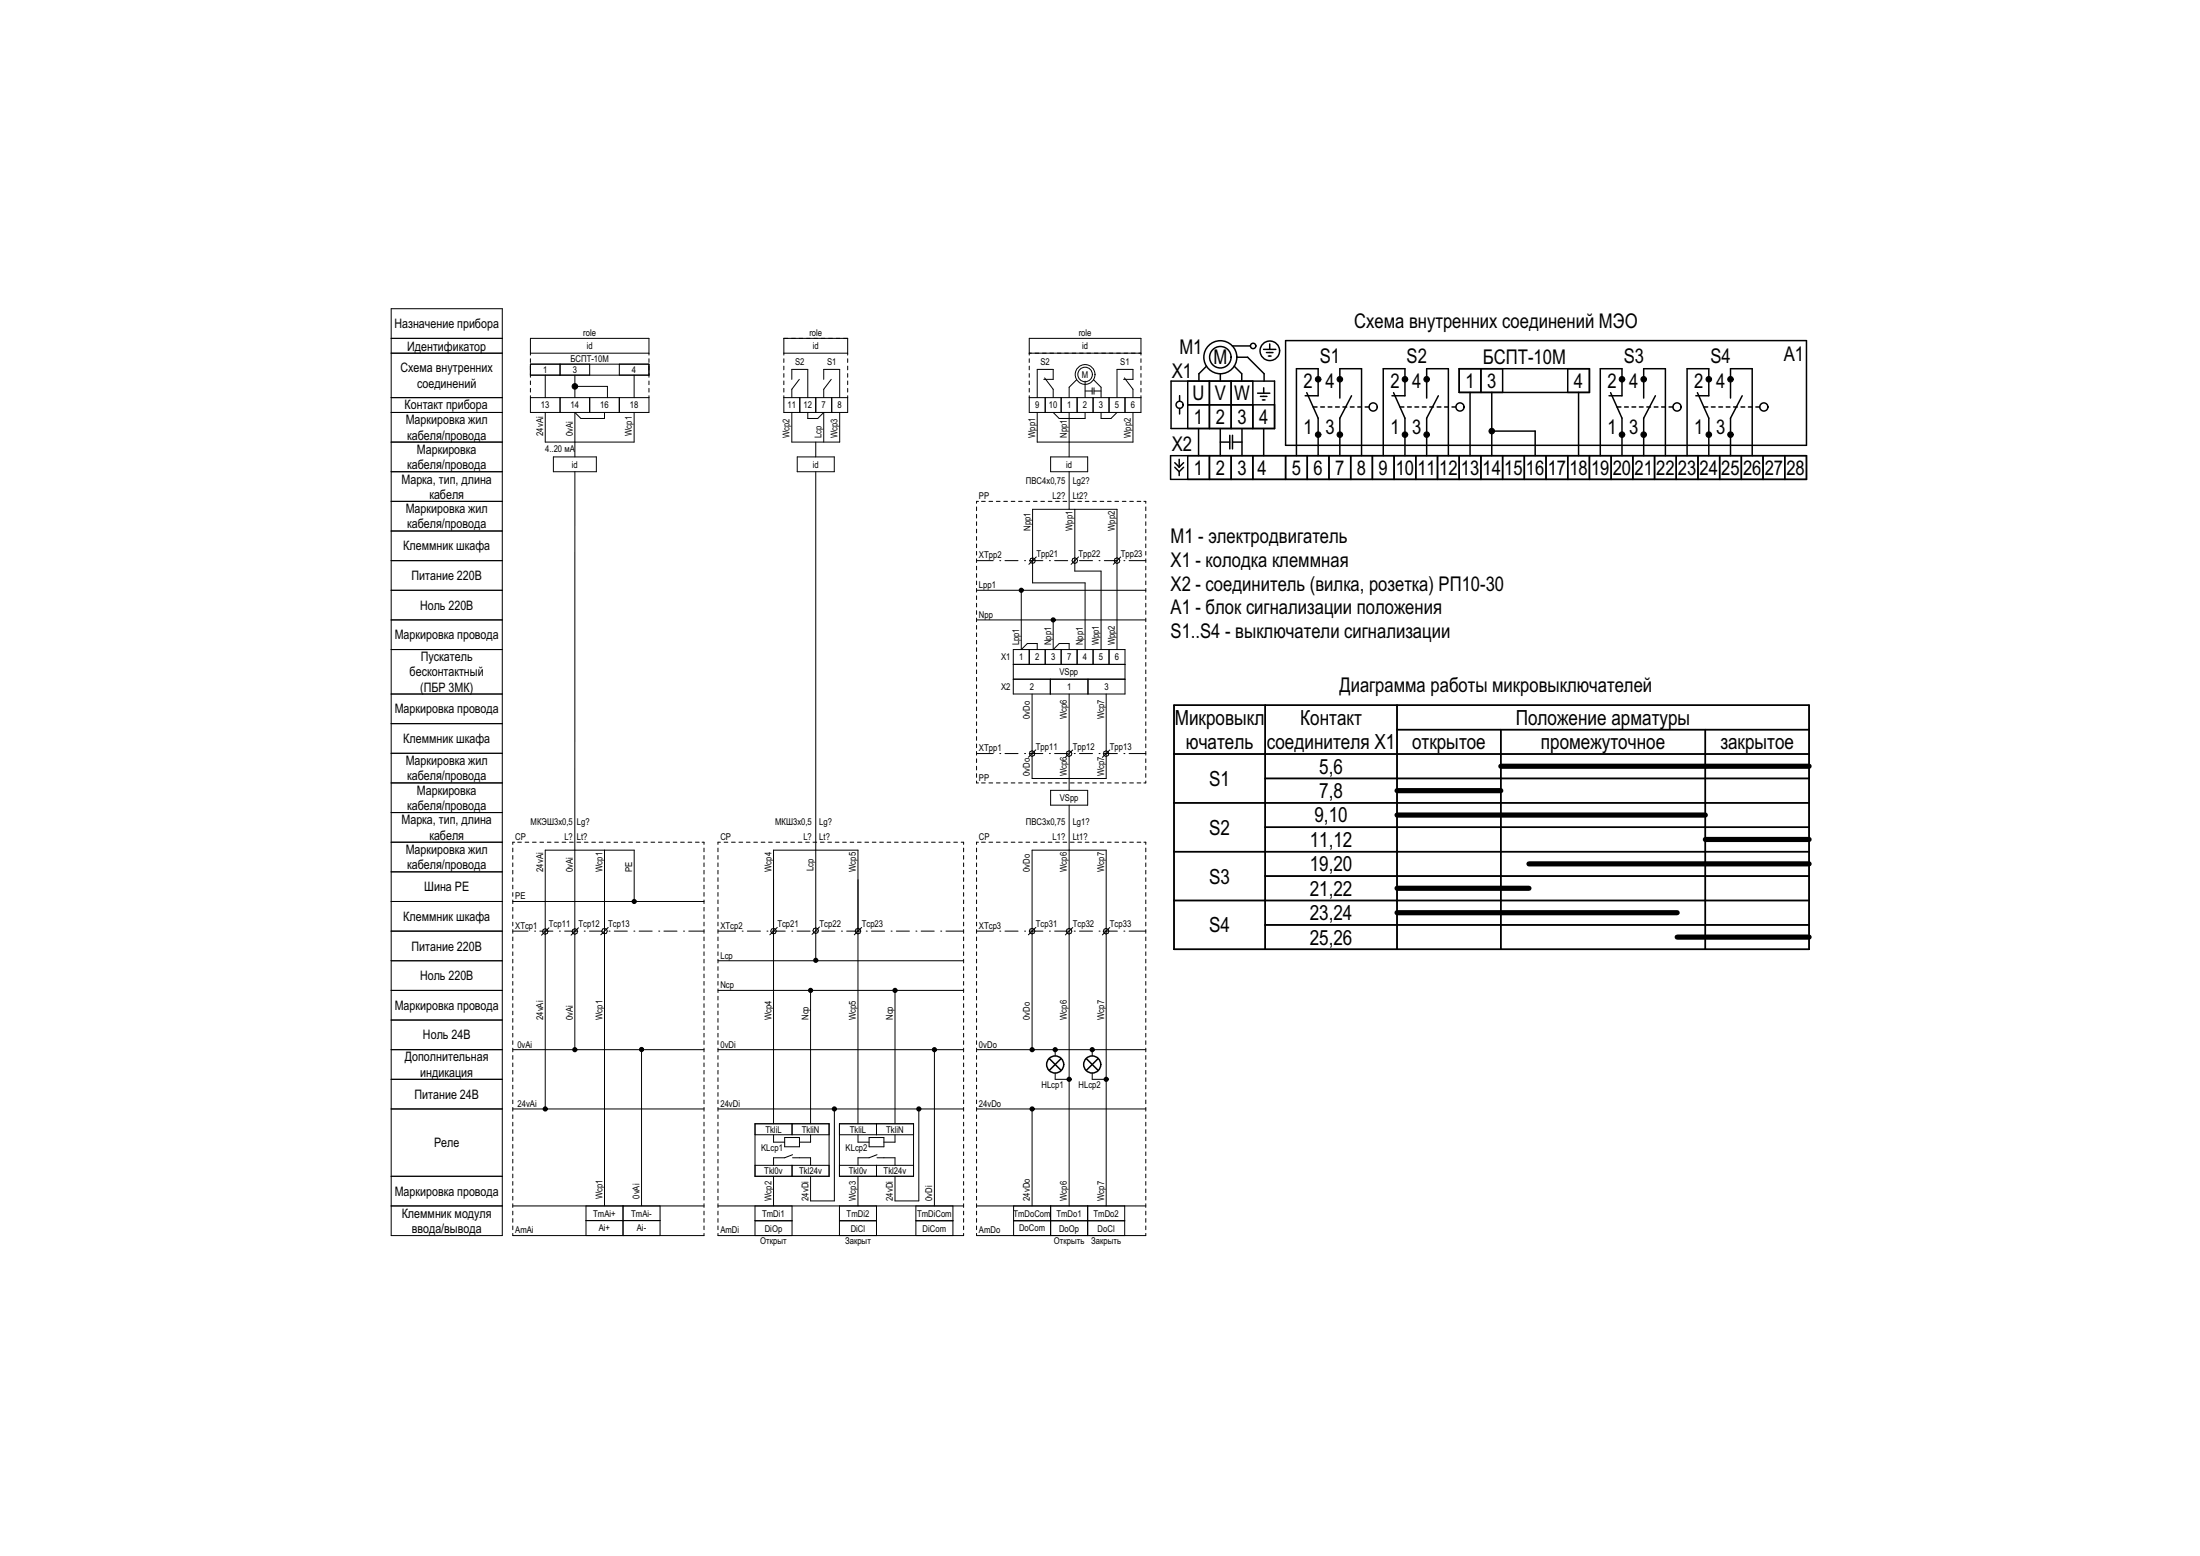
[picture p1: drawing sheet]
<svg xmlns="http://www.w3.org/2000/svg" width="297mm" height="210mm" viewBox="0 0 297 210" stroke-linecap="round" stroke-linejoin="round" font-family="sans-serif">
<!-- layer: 2 -->
<g fill="none" stroke="#000" stroke-width=".14">
<path d="M138.9 47.9v-2.2h15.1v2.2M138.9 48.4v.5M138.9 49.4v.5M138.9 50.4v.5M138.9 51.4v.5M138.9 52.4v.5M138.9 53.4v2.3h15.1v-2.3M138.9 53.7h15.1M138.9 47.7h15.1M140 55.7v4h13v-4M140.9 51.2h1.3v-1.3h-2.2v3.8M141 51l1.2 1.5v1.2"/>
<path d="M141.1 53.7v2M142.2 55.7l.8 .8h3.5v-.8M143.3 53.7v2M144.3 55.7v6M145.4 51.2l-1.1 1.1v1.4M145.4 53.7v2M146.5 51.4v2.3M146.5 52.8h.9M147.4 52.3v.9M147.6 53.7v2M147.6 51.2l1 1.1v1.4M147.7 52.8h.9"/>
<path d="M147.7 52.3v.9M148.6 55.7v.8h1.4l.8-.8M149.7 53.7v2M151.7 51.2h1.3v-1.3h-2.2v3.8M151.8 51l1.2 1.5v1.2M151.9 53.7v2M154 48.4v.5M154 49.4v.5M154 50.4v.5M154 51.4v.5M154 52.4v.5M131.8 79.7h22.9"/>
<path d="M131.8 75.7h2.3M131.8 68.4v.5M131.8 69.4v.5M131.8 70.4v.5M131.8 71.4v.5M131.8 72.4v.5M131.8 73.4v.5M131.8 74.4v.5M131.8 75.4v.5M131.8 76.4v.5M131.8 77.4v.5M131.8 78.4v.5"/>
<path d="M131.8 79.4v.5M132.1 67.7h-.3v.2M132.5 67.7h.5M133.5 67.7h.5M134.5 67.7h.5M135 75.7h.1M135.5 67.7h.5M135.7 75.7h1.7M136.5 67.7h.5M137.5 67.7h.5M137.9 79.9v7.8l.8-.8h1.3v.8M138.3 75.7h.1"/>
<path d="M138.5 67.7h.5M139 75.7h1.8M139.5 67.7h.5M139.9 75.2l-1 1M140.5 67.7h.5M141.5 67.7h.5M141.7 75.7h.1M141.8 61.7h5v2h-5zM142.4 75.7h1.7M142.5 67.7h.5M143.5 67.7h.5M144.3 63.7v5"/>
<path d="M144.5 67.7h.5M145 75.7h.1M145.1 68.7v8.4h3.5v10.6M145.5 67.7h.5M145.6 75.2l-1 1M145.7 75.7h1.8M146.5 67.7h.5M147.5 67.7h.5M148.4 75.7h.1M148.5 67.7h.5M149.1 75.7h1.7M149.5 67.7h.5"/>
<path d="M150.5 67.7h.5M151.3 75.2l-1 1M151.5 67.7h.5M151.7 75.7h.1M152.4 75.7h2.3M152.5 67.7h.5M153.5 67.7h.5M154.4 67.7h.3v.2M154.7 68.4v.5M154.7 69.4v.5M154.7 70.4v.5M154.7 71.4v.5"/>
<path d="M154.7 72.4v.5M154.7 73.4v.5M154.7 74.4v.5M154.7 75.4v.5M154.7 76.4v.5M154.7 77.4v.5M154.7 78.4v.5M154.7 79.4v.5M131.8 83.7h22.9M131.8 80.4v.5M131.8 81.4v.5M131.8 82.4v.5"/>
<path d="M131.8 83.4v.5M131.8 84.4v.5M131.8 85.4v.5M131.8 86.4v.5M131.8 87.4v.5M131.8 88.4v.5M131.8 89.4v.5M131.8 90.4v.5M131.8 91.4v.5M131.8 92.4v.5M131.8 93.4v.5M131.8 94.4v.5"/>
<path d="M131.8 95.4v.5M131.8 96.4v.5M131.8 97.4v.5M131.8 98.4v.5M131.8 99.4v.5M136.8 91.7h15.1M136.8 87.7h15.1v6h-15.1zM136.8 89.7h15.1M138.9 87.7v2M139.3 93.7v11.4h10v-11.4M141.1 87.7v2M141.8 91.7v2"/>
<path d="M142.2 83.9v3.8l.8-.8h1.3v.8M143.3 87.7v2M144.3 93.7v13M145.4 87.7v2M146.5 87.7v-9h-7.1v-10h11.4v19M146.9 91.7v2M147.6 87.7v2M149.7 87.7v2M154.7 80.4v.5M154.7 81.4v.5M154.7 82.4v.5M154.7 83.4v.5"/>
<path d="M154.7 84.4v.5M154.7 85.4v.5M154.7 86.4v.5M154.7 87.4v.5M154.7 88.4v.5M154.7 89.4v.5M154.7 90.4v.5M154.7 91.4v.5M154.7 92.4v.5M154.7 93.4v.5M154.7 94.4v.5M154.7 95.4v.5"/>
<path d="M154.7 96.4v.5M154.7 97.4v.5M154.7 98.4v.5M154.7 99.4v.5M131.8 101.7h2.3M131.8 105.4v.3h.3M131.8 100.4v.5M131.8 101.4v.5M131.8 102.4v.5M131.8 103.4v.5M131.8 104.4v.5M131.8 114.5v.5"/>
<path d="M131.8 115.5v.5M131.8 116.5v.5M131.8 117.5v.5M131.8 118.5v.5M131.8 119.5v.5M132.1 113.7h-.3v.3M132.5 113.7h.5M132.5 105.7h.5M133.5 113.7h.5M133.5 105.7h.5M134.5 113.7h.5M134.5 105.7h.5"/>
<path d="M135 101.7h.1M135.5 113.7h.5M135.5 105.7h.5M135.7 101.7h1.7M136.5 113.7h.5M136.5 105.7h.5M137.5 113.7h.5M137.5 105.7h.5M138.3 101.7h.1M138.5 113.7h.5M138.5 105.7h.5M139 101.7h1.8"/>
<path d="M139.5 113.7h.5M139.5 105.7h.5M139.8 101.2l-1 1M140.5 113.7h.5M140.5 105.7h.5M141.5 113.7h.5M141.5 105.7h.5M141.7 101.7h.1M141.8 106.7h5v2h-5zM142.4 101.7h1.7M142.5 113.7h.5M142.5 105.7h.5"/>
<path d="M143.5 113.7h.5M143.5 105.7h.5M144.3 108.7v54.1M144.5 113.7h.5M144.5 105.7h.5M144.8 101.2l-1 1M145 101.7h.1M145.5 113.7h.5M145.5 105.7h.5M145.7 101.7h1.8M146.5 113.7h.5M146.5 105.7h.5"/>
<path d="M147.5 113.7h.5M147.5 105.7h.5M148.4 101.7h.1M148.5 113.7h.5M148.5 105.7h.5M149.1 101.7h1.7M149.5 113.7h.5M149.5 105.7h.5M149.8 101.2l-1 1M150.5 113.7h.5M150.5 105.7h.5M151.5 113.7h.5"/>
<path d="M151.5 105.7h.5M151.7 101.7h.1M152.4 101.7h2.3M152.5 113.7h.5M152.5 105.7h.5M153.5 113.7h.5M153.5 105.7h.5M154.4 113.7h.3v.3M154.7 105.4v.3h-.3M154.7 100.4v.5M154.7 101.4v.5M154.7 102.4v.5"/>
<path d="M154.7 103.4v.5M154.7 104.4v.5M154.7 114.5v.5M154.7 115.5v.5M154.7 116.5v.5M154.7 117.5v.5M154.7 118.5v.5M154.7 119.5v.5M131.8 125.7h2.3M131.8 120.5v.5M131.8 121.5v.5M131.8 122.5v.5"/>
<path d="M131.8 123.5v.5M131.8 124.5v.5M131.8 125.5v.5M131.8 126.5v.5M131.8 127.5v.5M131.8 128.5v.5M131.8 129.5v.5M131.8 130.5v.5M131.8 131.5v.5M131.8 132.5v.5M131.8 133.5v.5M131.8 134.5v.5"/>
<path d="M131.8 135.5v.5M131.8 136.5v.5M131.8 137.5v.5M131.8 138.5v.5M131.8 139.5v.5M135 125.7h.1M135.7 125.7h1.7M138.3 125.7h.1M139 125.7h1.8M139.8 125.2l-1 1M141.7 125.7h.1M142.4 125.7h1.7"/>
<path d="M144.8 125.2l-1 1M145 125.7h.1M145.7 125.7h1.8M148.4 125.7h.1M149.1 125.7h1.7M149.8 125.2l-1 1M151.7 125.7h.1M152.4 125.7h2.3M154.7 120.5v.5M154.7 121.5v.5M154.7 122.5v.5M154.7 123.5v.5"/>
<path d="M154.7 124.5v.5M154.7 125.5v.5M154.7 126.5v.5M154.7 127.5v.5M154.7 128.5v.5M154.7 129.5v.5M154.7 130.5v.5M154.7 131.5v.5M154.7 132.5v.5M154.7 133.5v.5M154.7 134.5v.5M154.7 135.5v.5"/>
<path d="M154.7 136.5v.5M154.7 137.5v.5M154.7 138.5v.5M154.7 139.5v.5M131.8 149.7h22.9M131.8 141.7h22.9M131.8 140.5v.5M131.8 141.5v.5M131.8 142.5v.5M131.8 143.5v.5M131.8 144.5v.5M131.8 145.5v.5"/>
<path d="M131.8 146.5v.5M131.8 147.5v.5M131.8 148.5v.5M131.8 149.5v.5M131.8 150.5v.5M131.8 151.5v.5M131.8 152.5v.5M131.8 153.5v.5M131.8 154.5v.5M131.8 155.5v.5M131.8 156.5v.5M131.8 157.5v.5"/>
<path d="M131.8 158.5v.5M131.8 159.5v.5M139.3 141.4v-26.7h10v48.1M139.3 149.9v12.9M142.4 141.9v.6M142.4 144.8v.9h1.7M147.4 144.8v.9h1.7M147.4 141.9v.6M154.7 140.5v.5M154.7 141.5v.5M154.7 142.5v.5M154.7 143.5v.5"/>
<path d="M154.7 144.5v.5M154.7 145.5v.5M154.7 146.5v.5M154.7 147.5v.5M154.7 148.5v.5M154.7 149.5v.5M154.7 150.5v.5M154.7 151.5v.5M154.7 152.5v.5M154.7 153.5v.5M154.7 154.5v.5M154.7 155.5v.5"/>
<path d="M154.7 156.5v.5M154.7 157.5v.5M154.7 158.5v.5M154.7 159.5v.5M131.8 166.5v.3h22.9v-.3M131.8 162.8h22.9M131.8 160.5v.5M131.8 161.5v.5M131.8 162.5v.5M131.8 163.5v.5M131.8 164.5v.5M131.8 165.5v.5"/>
<path d="M136.8 164.8h15M136.8 162.8v4M141.8 162.8v4M146.8 162.8v4M151.8 162.8v4M154.7 160.5v.5M154.7 161.5v.5M154.7 162.5v.5M154.7 163.5v.5M154.7 164.5v.5M154.7 165.5v.5"/>
<circle cx="146.5" cy="50.5" r="1.34"/>
<circle cx="146.5" cy="50.5" r=".98"/>
<circle cx="139.4" cy="75.7" r=".37"/>
<circle cx="145.1" cy="75.7" r=".37"/>
<circle cx="150.8" cy="75.7" r=".38"/>
<circle cx="139.3" cy="101.7" r=".37"/>
<circle cx="144.3" cy="101.7" r=".37"/>
<circle cx="149.3" cy="101.7" r=".37"/>
<circle cx="139.3" cy="125.7" r=".37"/>
<circle cx="144.3" cy="125.7" r=".38"/>
<circle cx="149.3" cy="125.7" r=".38"/>
</g>
<!-- layer: title -->
<g fill="none" stroke="#000" stroke-width=".14">
<path d="M52.8 41.7h15v125.1h-15zM52.8 59.7h15M52.8 55.7h15M52.8 53.7h15M52.8 45.7h15M52.8 47.7h15M52.8 79.7h15M52.8 75.7h15M52.8 71.7h15M52.8 67.7h15M52.8 63.7h15M52.8 97.7h15"/>
<path d="M52.8 93.7h15M52.8 87.7h15M52.8 83.7h15M52.8 117.7h15M52.8 113.7h15M52.8 109.7h15M52.8 105.7h15M52.8 101.7h15M52.8 137.7h15M52.8 125.7h15M52.8 121.7h15M52.8 133.7h15"/>
<path d="M52.8 129.7h15M52.8 158.8h15M52.8 141.7h15M52.8 149.7h15M52.8 145.7h15M52.8 162.8h15"/>
</g>
<!-- layer: 0 -->
<g fill="none" stroke="#000" stroke-width=".14">
<path d="M71.6 47.7h16M71.6 47.9v-2.2h16v2.2M71.6 50.9v-1.8h16v1.8M71.6 53.4v2.3h16v-2.3M71.6 48.4v.5M71.6 51.4v.5M71.6 52.4v.5M71.6 50.6h16M71.6 53.7h16M73.6 50.6v3.1M73.6 55.7v4h12v-4M75.6 49.1v1.5"/>
<path d="M75.6 53.7v2M77.6 50.6v3.1M78 52.1h4v1.6M79.6 49.1v1.5M79.6 53.7v2M81.6 55.7v.8h-3.2l-.8-.8v6M83.6 49.1v1.5M83.6 53.7v2M85.6 50.6v3.1M87.6 48.4v.5M87.6 51.4v.5M87.6 52.4v.5"/>
<path d="M74.7 61.7h5.8v2h-5.8zM77.6 63.7v62M69.2 114.5v.5M69.2 115.5v.5M69.2 116.5v.5M69.2 117.5v.5M69.2 118.5v.5M69.2 119.5v.5M69.5 113.7h-.3v.3M69.9 113.7h.5M70.9 113.7h.5M71.9 113.7h.5"/>
<path d="M72.9 113.7h.5M73.9 113.7h.5M74.9 113.7h.5M75.9 113.7h.5M76.9 113.7h.5M77.9 113.7h.5M78.9 113.7h.5M79.9 113.7h.5M80.9 113.7h.5M81.6 114.7v48M81.9 113.7h.5M82.9 113.7h.5"/>
<path d="M83.9 113.7h.5M84.9 113.7h.5M85.9 113.7h.5M86.9 113.7h.5M87.9 113.7h.5M88.9 113.7h.5M89.9 113.7h.5M90.9 113.7h.5M91.9 113.7h.5M92.9 113.7h.5M93.9 113.7h.5M94.8 113.7h.2v.3"/>
<path d="M95 114.5v.5M95 115.5v.5M95 116.5v.5M95 117.5v.5M95 118.5v.5M95 119.5v.5M69.2 125.7h2.1M69.2 121.7h25.8M69.2 120.5v.5M69.2 121.5v.5M69.2 122.5v.5M69.2 123.5v.5"/>
<path d="M69.2 124.5v.5M69.2 125.5v.5M69.2 126.5v.5M69.2 127.5v.5M69.2 128.5v.5M69.2 129.5v.5M69.2 130.5v.5M69.2 131.5v.5M69.2 132.5v.5M69.2 133.5v.5M69.2 134.5v.5M69.2 135.5v.5"/>
<path d="M69.2 136.5v.5M69.2 137.5v.5M69.2 138.5v.5M69.2 139.5v.5M72.2 125.7h.1M72.9 125.7h1.7M73.6 125.7v23.7M74.1 125.2l-1 1M75.5 125.7h.1M76.2 125.7h1.8M77.6 125.7v15.7M78.1 125.2l-1 1"/>
<path d="M78.9 125.7h.1M79.6 125.7h1.7M82.1 125.2l-1 1M82.2 125.7h.1M82.9 125.7h1.8M85.6 125.7h.1M85.6 121.4v-6.7h-12v11M86.3 125.7h1.7M88.9 125.7h.1M89.6 125.7h1.8M92.3 125.7h.1M93 125.7h2"/>
<path d="M95 120.5v.5M95 121.5v.5M95 122.5v.5M95 123.5v.5M95 124.5v.5M95 125.5v.5M95 126.5v.5M95 127.5v.5M95 128.5v.5M95 129.5v.5M95 130.5v.5M95 131.5v.5"/>
<path d="M95 132.5v.5M95 133.5v.5M95 134.5v.5M95 135.5v.5M95 136.5v.5M95 137.5v.5M95 138.5v.5M95 139.5v.5M69.2 149.7h25.8M69.2 141.7h25.8M69.2 140.5v.5M69.2 141.5v.5"/>
<path d="M69.2 142.5v.5M69.2 143.5v.5M69.2 144.5v.5M69.2 145.5v.5M69.2 146.5v.5M69.2 147.5v.5M69.2 148.5v.5M69.2 149.5v.5M69.2 150.5v.5M69.2 151.5v.5M69.2 152.5v.5M69.2 153.5v.5"/>
<path d="M69.2 154.5v.5M69.2 155.5v.5M69.2 156.5v.5M69.2 157.5v.5M69.2 158.5v.5M69.2 159.5v.5M86.6 141.9v20.8M95 140.5v.5M95 141.5v.5M95 142.5v.5M95 143.5v.5M95 144.5v.5"/>
<path d="M95 145.5v.5M95 146.5v.5M95 147.5v.5M95 148.5v.5M95 149.5v.5M95 150.5v.5M95 151.5v.5M95 152.5v.5M95 153.5v.5M95 154.5v.5M95 155.5v.5M95 156.5v.5"/>
<path d="M95 157.5v.5M95 158.5v.5M95 159.5v.5M69.2 166.5v.3h25.8v-.3M69.2 162.8h25.8M69.2 160.5v.5M69.2 161.5v.5M69.2 162.5v.5M69.2 163.5v.5M69.2 164.5v.5M69.2 165.5v.5M79.1 164.7h10"/>
<path d="M79.1 162.8v4M84.1 162.8v4M89.1 162.8v4M95 160.5v.5M95 161.5v.5M95 162.5v.5M95 163.5v.5M95 164.5v.5M95 165.5v.5"/>
<circle cx="77.6" cy="52.1" r=".38"/>
<circle cx="73.6" cy="125.7" r=".37"/>
<circle cx="77.6" cy="125.7" r=".37"/>
<circle cx="81.6" cy="125.7" r=".37"/>
</g>
<g fill="none" stroke="#000" stroke-width=".2">
<circle cx="85.6" cy="121.7" r=".25"/>
<circle cx="73.6" cy="149.7" r=".25"/>
<circle cx="77.6" cy="141.7" r=".25"/>
<circle cx="86.6" cy="141.6" r=".25"/>
</g>
<g fill="#000">
<circle cx="77.6" cy="52.1" r=".38"/>
<circle cx="85.6" cy="121.7" r=".25"/>
<circle cx="73.6" cy="149.7" r=".25"/>
<circle cx="77.6" cy="141.7" r=".25"/>
<circle cx="86.6" cy="141.6" r=".25"/>
</g>
<!-- layer: 1 -->
<g fill="none" stroke="#000" stroke-width=".14">
<path d="M105.8 53.4v2.3h8.6v-2.3M105.8 53.7h8.6M105.8 47.9v-2.2h8.6v2.2M105.8 48.4v.5M105.8 49.4v.5M105.8 50.4v.5M105.8 51.4v.5M105.8 52.4v.5M105.8 47.7h8.6M106.9 51.2v-1.3h2.2v3.8M106.9 55.7v4h6.5v-4M107.9 51.2l-1 1.3v1.2"/>
<path d="M108 53.7v2M109.1 55.7v.8h1.3l.8-.8v4M110.1 53.7v2M110.1 59.7v2M111.2 51.2v-1.3h2.2v3.8M112.2 51.2l-1 1.3v1.2M112.3 53.7v2M114.4 48.4v.5M114.4 49.4v.5M114.4 50.4v.5M114.4 51.4v.5M114.4 52.4v.5"/>
<path d="M107.6 61.7h5v2h-5zM110.1 63.7v65.7M96.9 114.5v.5M96.9 115.5v.5M96.9 116.5v.5M96.9 117.5v.5M96.9 118.5v.5M96.9 119.5v.5M97.3 113.7h-.4v.3M97.8 113.7h.5M98.8 113.7h.5M99.8 113.7h.5"/>
<path d="M100.8 113.7h.5M101.8 113.7h.5M102.8 113.7h.5M103.8 113.7h.5M104.8 113.7h.5M105.8 113.7h.5M106.8 113.7h.5M107.8 113.7h.5M108.8 113.7h.5M109.8 113.7h.5M110.8 113.7h.5M111.8 113.7h.5"/>
<path d="M112.8 113.7h.5M113.8 113.7h.5M114.8 113.7h.5M115.8 113.7h.5M116.8 113.7h.5M117.8 113.7h.5M118.8 113.7h.5M119.8 113.7h.5M120.8 113.7h.5M121.8 113.7h.5M122.8 113.7h.5M123.8 113.7h.5"/>
<path d="M124.8 113.7h.5M125.8 113.7h.5M126.8 113.7h.5M127.8 113.7h.5M128.8 113.7h.5M129.8 113.7h.3v.3M130.1 114.5v.5M130.1 115.5v.5M130.1 116.5v.5M130.1 117.5v.5M130.1 118.5v.5M130.1 119.5v.5"/>
<path d="M96.9 125.7h2.4M96.9 129.7h33.2M96.9 133.7h33.2M96.9 120.5v.5M96.9 121.5v.5M96.9 122.5v.5M96.9 123.5v.5M96.9 124.5v.5M96.9 125.5v.5M96.9 126.5v.5M96.9 127.5v.5M96.9 128.5v.5"/>
<path d="M96.9 129.5v.5M96.9 130.5v.5M96.9 131.5v.5M96.9 132.5v.5M96.9 133.5v.5M96.9 134.5v.5M96.9 135.5v.5M96.9 136.5v.5M96.9 137.5v.5M96.9 138.5v.5M96.9 139.5v.5M100.2 125.7h.1"/>
<path d="M100.9 125.7h1.8M103.5 125.7h.1M104.2 125.7h1.8M104.9 125.2l-1 1M106.9 125.7h.1M107.6 125.7h1.8M109.4 133.9v17.8M110.2 125.7h.1M110.6 125.1l-1 1M111 125.7h1.7M113.6 125.7h.1M114.3 125.7h1.8"/>
<path d="M116.3 125.2l-1 1M116.9 125.7h.1M117.7 125.7h1.7M120.3 125.7h.1M120.8 133.9v17.8M121 125.7h1.8M123.7 125.7h.1M124.4 125.7h1.7M127 125.7h.1M127.7 125.7h2.4M130.1 120.5v.5M130.1 121.5v.5"/>
<path d="M130.1 122.5v.5M130.1 123.5v.5M130.1 124.5v.5M130.1 125.5v.5M130.1 126.5v.5M130.1 127.5v.5M130.1 128.5v.5M130.1 129.5v.5M130.1 130.5v.5M130.1 131.5v.5M130.1 132.5v.5M130.1 133.5v.5"/>
<path d="M130.1 134.5v.5M130.1 135.5v.5M130.1 136.5v.5M130.1 137.5v.5M130.1 138.5v.5M130.1 139.5v.5M96.9 149.7h33.2M96.9 141.7h33.2M96.9 140.5v.5M96.9 141.5v.5M96.9 142.5v.5M96.9 143.5v.5"/>
<path d="M96.9 144.5v.5M96.9 145.5v.5M96.9 146.5v.5M96.9 147.5v.5M96.9 148.5v.5M96.9 149.5v.5M96.9 150.5v.5M96.9 151.5v.5M96.9 152.5v.5M96.9 153.5v.5M96.9 154.5v.5M96.9 155.5v.5"/>
<path d="M96.9 156.5v.5M96.9 157.5v.5M96.9 158.5v.5M96.9 159.5v.5M101.9 151.7h10v7.1h-10zM101.9 153.1h10M101.9 157.3h10M104.4 151.7v-37h11.4v37M104.4 158.8v4M104.4 153.1v1h1.5M105.9 153.5h2v1.3h-2zM106.9 151.7v1.4"/>
<path d="M106.9 157.3v1.5M107 155.8l-1.1 .5h-1.5v1M107 156.3h2.4v1M109.4 153.1v1h-1.5M112.6 149.9v12.2h-3.2v-3.3M113.3 151.7h10v7.1h-10zM113.3 153.1h10M113.3 157.3h10M115.8 158.8v4M115.8 153.1v1h1.5M117.3 153.5h2v1.3h-2zM118.3 151.7v1.4"/>
<path d="M118.3 157.3v1.5M118.4 155.8l-1.1 .5h-1.5v1M118.4 156.3h2.4v1M120.8 153.1v1h-1.5M124 149.9v12.2h-3.2v-3.3M126.1 141.9v20.9M130.1 140.5v.5M130.1 141.5v.5M130.1 142.5v.5M130.1 143.5v.5M130.1 144.5v.5M130.1 145.5v.5"/>
<path d="M130.1 146.5v.5M130.1 147.5v.5M130.1 148.5v.5M130.1 149.5v.5M130.1 150.5v.5M130.1 151.5v.5M130.1 152.5v.5M130.1 153.5v.5M130.1 154.5v.5M130.1 155.5v.5M130.1 156.5v.5M130.1 157.5v.5"/>
<path d="M130.1 158.5v.5M130.1 159.5v.5M96.9 166.5v.3h33.2v-.3M96.9 162.8h33.2M96.9 160.5v.5M96.9 161.5v.5M96.9 162.5v.5M96.9 163.5v.5M96.9 164.5v.5M96.9 165.5v.5M101.9 162.8v4M101.9 164.8h5"/>
<path d="M106.9 162.8v4M113.3 162.8v4M113.3 164.8h5M118.3 162.8v4M123.6 164.8h5M123.6 162.8v4M128.6 162.8v4M130.1 160.5v.5M130.1 161.5v.5M130.1 162.5v.5M130.1 163.5v.5M130.1 164.5v.5"/>
<path d="M130.1 165.5v.5"/>
<circle cx="104.4" cy="125.7" r=".37"/>
<circle cx="110.1" cy="125.6" r=".37"/>
<circle cx="115.8" cy="125.7" r=".37"/>
</g>
<!-- layer: 2 -->
<g fill="none" stroke="#000" stroke-width=".2">
<path d="M141.6 142.9l1.7 1.6M143.3 142.9l-1.7 1.6M146.6 142.9l1.7 1.6M148.3 142.9l-1.7 1.6"/>
<circle cx="137.9" cy="79.7" r=".25"/>
<circle cx="142.2" cy="83.7" r=".25"/>
<circle cx="139.3" cy="141.7" r=".25"/>
<circle cx="139.3" cy="149.7" r=".25"/>
<circle cx="142.4" cy="141.7" r=".25"/>
<circle cx="142.4" cy="143.7" r="1.15"/>
<circle cx="144.3" cy="145.7" r=".25"/>
<circle cx="147.4" cy="141.7" r=".25"/>
<circle cx="147.4" cy="143.7" r="1.15"/>
<circle cx="149.3" cy="145.7" r=".25"/>
</g>
<g fill="#000">
<circle cx="137.9" cy="79.7" r=".25"/>
<circle cx="142.2" cy="83.7" r=".25"/>
<circle cx="139.3" cy="141.7" r=".25"/>
<circle cx="139.3" cy="149.7" r=".25"/>
<circle cx="142.4" cy="141.7" r=".25"/>
<circle cx="144.3" cy="145.7" r=".25"/>
<circle cx="147.4" cy="141.7" r=".25"/>
<circle cx="149.3" cy="145.7" r=".25"/>
</g>
<!-- layer: 1 -->
<g fill="none" stroke="#000" stroke-width=".2">
<circle cx="109.4" cy="133.7" r=".25"/>
<circle cx="110.1" cy="129.6" r=".25"/>
<circle cx="120.8" cy="133.7" r=".25"/>
<circle cx="112.6" cy="149.7" r=".25"/>
<circle cx="124" cy="149.7" r=".25"/>
<circle cx="126.1" cy="141.7" r=".25"/>
</g>
<g fill="#000">
<circle cx="109.4" cy="133.7" r=".25"/>
<circle cx="110.1" cy="129.6" r=".25"/>
<circle cx="120.8" cy="133.7" r=".25"/>
<circle cx="112.6" cy="149.7" r=".25"/>
<circle cx="124" cy="149.7" r=".25"/>
<circle cx="126.1" cy="141.7" r=".25"/>
</g>
<!-- layer: info -->
<g fill="none" stroke="#000" stroke-width=".2">
<path d="M158.1 51.4h14v6.4h-14zM159.2 53.4v.8M159.2 55.1v.8M160.3 51.4v6.4M160.3 54.6h11.8M161.8 57.8v3.7M162.9 49.4l-1 1v1M163.3 51.4v6.4M164.7 57.8v3.7M164.7 59.7h1.3M164.7 50.4v1M166 58.8v1.8"/>
<path d="M166.2 51.4v6.4M166.4 46.7h2.4M166.4 59.7h1.3M166.4 58.8v1.8M166.6 49.4l1 1v1M167 48.2h1.4l2.3 2.2v1M167.7 57.8v3.7M169.1 51.4v6.4M169.8 53.1h1.6M170.2 53.5h.8M170.4 54h.4M170.6 47.2h1.6"/>
<path d="M170.6 57.8v3.7M170.6 52.3v.8M171 47.6h.9M171.2 48.1h.4M171.4 46.4v.8M173.6 46h70.3v14.1h-70.3zM176.4 53l1.5 3.4v2.3M177.3 54.9h.5M177.9 50.8v-1h-2.9v11.7M177.9 51.2v2.2h-1.7M177.9 59v2.5M178.3 54.9h.5"/>
<path d="M179.3 54.9h.5M180.3 54.9h.5M180.9 50.8v-1h2.9v11.7M180.9 51.2v2.5M180.9 59v2.5M181.3 54.9h.5M182.3 54.9h.5M182.5 53.4l-1.6 3v2.3M183.3 54.9h.5M184.3 54.9h.5M188.1 53l1.6 3.4v2.3M189 54.9h.5"/>
<path d="M189.7 50.8v-1h-3v11.7M189.7 51.2v2.2h-1.8M189.7 59v2.5M190 54.9h.5M191 54.9h.5M192 54.9h.5M192.6 50.8v-1h2.9v11.7M192.6 51.2v2.5M192.6 59v2.5M193 54.9h.5M194 54.9h.5M194.2 53.4l-1.6 3v2.3"/>
<path d="M195 54.9h.5M196 54.9h.5M197 49.8h17.6v3.2h-17.6zM198.5 53v8.5M199.9 49.8v3.2M201.4 53v8.5M201.8 58.2h5.4v3.3M202.9 49.8v3.2M211.6 49.8v3.2M213.1 53v8.5M217.4 53l1.6 3.4v2.3M218.3 54.9h.5"/>
<path d="M219 50.8v-1h-3v11.7M219 51.2v2.2h-1.8M219 59v2.5M219.3 54.9h.5M220.3 54.9h.5M221.3 54.9h.5M221.9 50.8v-1h2.9v11.7M221.9 51.2v2.5M221.9 59v2.5M222.3 54.9h.5M223.3 54.9h.5M223.5 53.4l-1.6 3v2.3"/>
<path d="M224.3 54.9h.5M225.3 54.9h.5M229.2 53l1.5 3.4v2.3M230 54.9h.5M230.7 50.8v-1h-2.9v11.7M230.7 51.2v2.2h-1.8M230.7 59v2.5M231 54.9h.5M232 54.9h.5M233 54.9h.5M233.6 50.8v-1h2.9v11.7M233.6 51.2v2.5"/>
<path d="M233.6 59v2.5M234 54.9h.5M235 54.9h.5M235.2 53.4l-1.6 3v2.3M236 54.9h.5M237 54.9h.6M158 61.5h85.9v3.2h-85.9zM158.6 62.4l.6 .6M158.6 63.1l.6 .6M159.2 62v1M159.2 63.7v.5M159.8 62.4l-.6 .6"/>
<path d="M159.8 63.1l-.6 .6M160.3 61.5v3.2M163.3 61.5v3.2M166.2 61.5v3.2M169.1 61.5v3.2M173.6 61.5v3.2M176.5 61.5v3.2M179.4 61.5v3.2M182.3 61.5v3.2M185.3 61.5v3.2M188.2 61.5v3.2M191.1 61.5v3.2"/>
<path d="M194.1 61.5v3.2M197 61.5v3.2M199.9 61.5v3.2M202.9 61.5v3.2M205.8 61.5v3.2M208.7 61.5v3.2M211.6 61.5v3.2M214.6 61.5v3.2M217.5 61.5v3.2M220.4 61.5v3.2M223.4 61.5v3.2M226.3 61.5v3.2"/>
<path d="M229.2 61.5v3.2M232.2 61.5v3.2M235.1 61.5v3.2M238 61.5v3.2M240.9 61.5v3.2M158.5 95.2h85.7v32.9h-85.7zM170.8 95.2v32.9M188.6 95.2v32.9M188.6 98.5h55.6M202.6 98.5v29.6M230.2 98.5v29.6M158.5 108.4h85.7"/>
<path d="M158.5 101.8h85.7M158.5 114.9h85.7M170.8 105.1h73.4M170.8 111.7h73.4M170.8 118.2h73.4M158.5 121.5h85.7M170.8 124.8h73.4"/>
<circle cx="159.2" cy="54.6" r=".48"/>
<circle cx="164.7" cy="48.2" r="2.23"/>
<circle cx="164.7" cy="48.2" r="1.45"/>
<circle cx="169.2" cy="46.7" r=".36"/>
<circle cx="171.4" cy="47.3" r="1.32"/>
<circle cx="185.4" cy="54.9" r=".55"/>
<circle cx="197.1" cy="54.9" r=".55"/>
<circle cx="226.4" cy="54.9" r=".55"/>
<circle cx="238.1" cy="54.9" r=".55"/>
</g>
<g fill="none" stroke="#000" stroke-width=".14">
<circle cx="177.9" cy="58.7" r=".38"/>
<circle cx="177.9" cy="51.2" r=".38"/>
<circle cx="180.9" cy="58.7" r=".38"/>
<circle cx="180.9" cy="51.2" r=".38"/>
<circle cx="189.7" cy="58.7" r=".38"/>
<circle cx="189.7" cy="51.2" r=".38"/>
<circle cx="192.6" cy="51.2" r=".38"/>
<circle cx="192.6" cy="58.7" r=".38"/>
<circle cx="201.4" cy="58.2" r=".38"/>
<circle cx="219" cy="58.7" r=".38"/>
<circle cx="219" cy="51.2" r=".38"/>
<circle cx="221.9" cy="51.2" r=".38"/>
<circle cx="221.9" cy="58.7" r=".38"/>
<circle cx="230.7" cy="58.7" r=".38"/>
<circle cx="230.7" cy="51.2" r=".38"/>
<circle cx="233.6" cy="51.2" r=".38"/>
<circle cx="233.6" cy="58.7" r=".38"/>
</g>
<g fill="#000">
<circle cx="177.9" cy="58.7" r=".37"/>
<circle cx="177.9" cy="51.2" r=".37"/>
<circle cx="180.9" cy="58.7" r=".37"/>
<circle cx="180.9" cy="51.2" r=".37"/>
<circle cx="189.7" cy="51.2" r=".37"/>
<circle cx="189.7" cy="58.7" r=".37"/>
<circle cx="192.6" cy="51.2" r=".37"/>
<circle cx="192.6" cy="58.7" r=".37"/>
<circle cx="201.4" cy="58.2" r=".37"/>
<circle cx="219" cy="58.7" r=".38"/>
<circle cx="219" cy="51.2" r=".38"/>
<circle cx="221.9" cy="58.7" r=".38"/>
<circle cx="221.9" cy="51.2" r=".38"/>
<circle cx="230.7" cy="58.7" r=".38"/>
<circle cx="230.7" cy="51.2" r=".38"/>
<circle cx="233.6" cy="58.7" r=".38"/>
<circle cx="233.6" cy="51.2" r=".38"/>
</g>
<path d="M188.6 110h41.6M188.6 106.7h14M188.6 119.9h17.8M202.6 103.4h41.6M206.4 116.6h37.8M230.2 113.3h14M188.6 123.2h37.8M226.4 126.5h17.8" fill="none" stroke="#000" stroke-width=".7"/>
<g font-size="2.8">
<text x="158.6" y="97.8">Микровыкл</text>
<text x="160.1" y="101.1">ючатель</text>
<text x="171" y="101.1">соединителя Х1</text>
<text x="175.5" y="97.8">Контакт</text>
<text x="190.6" y="101.1">открытое</text>
<text x="204.6" y="97.8">Положение арматуры</text>
<text x="208" y="101.1">промежуточное</text>
<text x="232.2" y="101.1">закрытое</text>
<text x="163.2" y="106.1">S1</text>
<text x="178.1" y="104.4">5,6</text>
<text x="178.1" y="107.7">7,8</text>
<text x="163.2" y="112.7">S2</text>
<text x="177.5" y="111">9,10</text>
<text x="163.2" y="119.2">S3</text>
<text x="176.8" y="114.3">11,12</text>
<text x="176.8" y="117.6">19,20</text>
<text x="163.2" y="125.8">S4</text>
<text x="176.8" y="120.9">21,22</text>
<text x="176.8" y="124.2">23,24</text>
<text x="176.8" y="127.5">25,26</text>
</g>
<g font-size="2.7">
<text x="159.2" y="47.8">M1</text>
<text x="182.8" y="44.2">Схема внутренних соединений МЭО</text>
<text x="158.2" y="51.1">X1</text>
<text x="163.8" y="49.2">M</text>
<text x="176" y="52.3">2</text>
<text x="178.2" y="49">S1</text>
<text x="178.9" y="52.3">4</text>
<text x="187.7" y="52.3">2</text>
<text x="189.9" y="49">S2</text>
<text x="190.6" y="52.3">4</text>
<text x="197.8" y="52.3">1</text>
<text x="200.2" y="49.1">БСПТ-10М</text>
<text x="200.8" y="52.3">3</text>
<text x="212.5" y="52.3">4</text>
<text x="217" y="52.3">2</text>
<text x="219.2" y="49">S3</text>
<text x="219.9" y="52.3">4</text>
<text x="228.7" y="52.3">2</text>
<text x="230.9" y="49">S4</text>
<text x="231.7" y="52.3">4</text>
<text x="240.8" y="48.7">A1</text>
<text x="161" y="54">U</text>
<text x="161.2" y="57.2">1</text>
<text x="164" y="54">V</text>
<text x="164.1" y="57.2">2</text>
<text x="166.6" y="54">W</text>
<text x="167" y="57.2">3</text>
<text x="170" y="57.2">4</text>
<text x="176" y="58.6">1</text>
<text x="178.9" y="58.6">3</text>
<text x="187.7" y="58.6">1</text>
<text x="190.6" y="58.6">3</text>
<text x="217" y="58.6">1</text>
<text x="219.9" y="58.6">3</text>
<text x="228.7" y="58.6">1</text>
<text x="231.7" y="58.6">3</text>
<text x="158.2" y="60.9">X2</text>
<text x="161.2" y="64.1">1</text>
<text x="164.1" y="64.1">2</text>
<text x="167" y="64.1">3</text>
<text x="169.8" y="64.1">4</text>
<text x="174.4" y="64.1">5</text>
<text x="177.3" y="64.1">6</text>
<text x="180.3" y="64.1">7</text>
<text x="183.2" y="64.1">8</text>
<text x="186.1" y="64.1">9</text>
<text x="188.4" y="64.1">10</text>
<text x="191.4" y="64.1">11</text>
<text x="194.3" y="64.1">12</text>
<text x="197.2" y="64.1">13</text>
<text x="200.1" y="64.1">14</text>
<text x="203.1" y="64.1">15</text>
<text x="206" y="64.1">16</text>
<text x="208.9" y="64.1">17</text>
<text x="211.9" y="64.1">18</text>
<text x="214.8" y="64.1">19</text>
<text x="217.7" y="64.1">20</text>
<text x="220.7" y="64.1">21</text>
<text x="223.6" y="64.1">22</text>
<text x="226.5" y="64.1">23</text>
<text x="229.4" y="64.1">24</text>
<text x="232.4" y="64.1">25</text>
<text x="235.3" y="64.1">26</text>
<text x="238.2" y="64.1">27</text>
<text x="241.2" y="64.1">28</text>
<text x="158" y="73.3">М1 - электродвигатель</text>
<text x="158" y="76.5">Х1 - колодка клеммная</text>
<text x="158" y="79.7">Х2 - соединитель (вилка, розетка) РП10-30</text>
<text x="158" y="82.9">А1 - блок сигнализации положения</text>
<text x="158" y="86.1">S1..S4 - выключатели сигнализации</text>
<text x="180.8" y="93.4">Диаграмма работы микровыключателей</text>
</g>
<g font-size="1.8">
<text x="53.3" y="44.3">Назначение прибора</text>
<text x="55" y="47.3">Идентификатор</text>
<text x="54.1" y="50.3">Схема внутренних</text>
<text x="56.3" y="52.3">соединений</text>
<text x="54.6" y="55.2">Контакт прибора</text>
<text x="54.8" y="57.3">Маркировка жил</text>
<text x="55" y="59.3">кабеля/провода</text>
<text x="54.2" y="65.3">Марка, тип, длина</text>
<text x="55" y="63.3">кабеля/провода</text>
<text x="56.3" y="61.3">Маркировка</text>
<text x="54.8" y="69.3">Маркировка жил</text>
<text x="55" y="71.3">кабеля/провода</text>
<text x="58" y="67.3">кабеля</text>
<text x="54.4" y="74.3">Клеммник шкафа</text>
<text x="55.6" y="78.3">Питание 220В</text>
<text x="56.7" y="82.3">Ноль 220В</text>
<text x="53.3" y="86.3">Маркировка провода</text>
<text x="56.8" y="89.2">Пускатель</text>
<text x="55.3" y="91.3">бесконтактный</text>
<text x="56.7" y="93.3">(ПБР 3МК)</text>
<text x="53.3" y="96.3">Маркировка провода</text>
<text x="54.4" y="100.3">Клеммник шкафа</text>
<text x="54.8" y="103.3">Маркировка жил</text>
<text x="55" y="105.3">кабеля/провода</text>
<text x="56.3" y="107.3">Маркировка</text>
<text x="54.2" y="111.3">Марка, тип, длина</text>
<text x="55" y="109.3">кабеля/провода</text>
<text x="58" y="113.3">кабеля</text>
<text x="54.8" y="115.3">Маркировка жил</text>
<text x="55" y="117.3">кабеля/провода</text>
<text x="54.4" y="124.3">Клеммник шкафа</text>
<text x="57.3" y="120.3">Шина PE</text>
<text x="55.6" y="128.3">Питание 220В</text>
<text x="53.3" y="136.3">Маркировка провода</text>
<text x="56.7" y="132.3">Ноль 220В</text>
<text x="54.7" y="143.3">Дополнительная</text>
<text x="57.1" y="140.3">Ноль 24В</text>
<text x="56" y="148.3">Питание 24В</text>
<text x="56.7" y="145.3">индикация</text>
<text x="58.6" y="154.8">Реле</text>
<text x="53.3" y="161.4">Маркировка провода</text>
<text x="54.2" y="164.4">Клеммник модуля</text>
<text x="55.6" y="166.4">ввода/вывода</text>
</g>
<g font-size="1.3">
<text x="78.7" y="45.4">role</text>
<text x="79.2" y="47.1">id</text>
<text x="109.3" y="45.4">role</text>
<text x="109.7" y="47.1">id</text>
<text x="145.6" y="45.4">role</text>
<text x="146.1" y="47.1">id</text>
<text x="73.3" y="50.3">1</text>
<text x="77" y="48.9">БСПТ-10М</text>
<text x="77.3" y="50.3">3</text>
<text x="85.3" y="50.3">4</text>
<text x="107.3" y="49.3">S2</text>
<text x="111.6" y="49.3">S1</text>
<text x="140.5" y="49.3">S2</text>
<text x="146.1" y="51">M</text>
<text x="151.2" y="49.3">S1</text>
<text x="73" y="55.1">13</text>
<text x="73.3" y="58.8" transform="rotate(-90 73.3 58.8)">24vAi</text>
<text x="77" y="55.1">14</text>
<text x="77.3" y="58.8" transform="rotate(-90 77.3 58.8)">0vAi</text>
<text x="81" y="55.1">16</text>
<text x="85" y="55.1">18</text>
<text x="85.3" y="58.8" transform="rotate(-90 85.3 58.8)">Wcp1</text>
<text x="106.3" y="55.1">11</text>
<text x="106.6" y="59.1" transform="rotate(-90 106.6 59.1)">Wcp2</text>
<text x="108.5" y="55.1">12</text>
<text x="110.9" y="59.1" transform="rotate(-90 110.9 59.1)">Lcp</text>
<text x="110.9" y="55.1">7</text>
<text x="113.1" y="59.1" transform="rotate(-90 113.1 59.1)">Wcp3</text>
<text x="113.1" y="55.1">8</text>
<text x="139.7" y="59.1" transform="rotate(-90 139.7 59.1)">Wpp1</text>
<text x="139.7" y="55.1">9</text>
<text x="141.6" y="55.1">10</text>
<text x="144" y="59.1" transform="rotate(-90 144 59.1)">Npp1</text>
<text x="144" y="55.1">1</text>
<text x="146.2" y="55.1">2</text>
<text x="148.4" y="55.1">3</text>
<text x="150.5" y="55.1">5</text>
<text x="152.7" y="59.1" transform="rotate(-90 152.7 59.1)">Wpp2</text>
<text x="152.7" y="55.1">6</text>
<text x="73.6" y="61.1">4..20 мА</text>
<text x="77.2" y="63.1">id</text>
<text x="109.7" y="63.1">id</text>
<text x="138.5" y="65.4">ПВС4х0,75</text>
<text x="143.9" y="63.1">id</text>
<text x="144.8" y="65.4">Lg2?</text>
<text x="132.2" y="67.4">PP</text>
<text x="139.1" y="71.7" transform="rotate(-90 139.1 71.7)">Npp1</text>
<text x="142.1" y="67.4">L2?</text>
<text x="144.8" y="71.7" transform="rotate(-90 144.8 71.7)">Wpp1</text>
<text x="144.8" y="67.4">Lt2?</text>
<text x="150.5" y="71.7" transform="rotate(-90 150.5 71.7)">Wpp2</text>
<text x="132.2" y="75.4">XTpp2</text>
<text x="139.9" y="75.1">Tpp21</text>
<text x="145.6" y="75.1">Tpp22</text>
<text x="151.3" y="75.1">Tpp23</text>
<text x="132.2" y="83.4">Npp</text>
<text x="132.2" y="79.4">Lpp1</text>
<text x="135.1" y="89.1">X1</text>
<text x="137.6" y="87.1" transform="rotate(-90 137.6 87.1)">Lpp1</text>
<text x="137.6" y="89.1">1</text>
<text x="139.7" y="89.1">2</text>
<text x="141.9" y="87.1" transform="rotate(-90 141.9 87.1)">Npp1</text>
<text x="141.9" y="89.1">3</text>
<text x="144" y="89.1">7</text>
<text x="146.2" y="87.1" transform="rotate(-90 146.2 87.1)">Npp1</text>
<text x="146.2" y="89.1">4</text>
<text x="148.4" y="87.1" transform="rotate(-90 148.4 87.1)">Wpp1</text>
<text x="148.4" y="89.1">5</text>
<text x="150.5" y="87.1" transform="rotate(-90 150.5 87.1)">Wpp2</text>
<text x="150.5" y="89.1">6</text>
<text x="135.1" y="93.1">X2</text>
<text x="139" y="93.1">2</text>
<text x="143" y="91.1">VSpp</text>
<text x="144" y="93.1">1</text>
<text x="149.1" y="93.1">3</text>
<text x="132.2" y="101.4">XTpp1</text>
<text x="139" y="97" transform="rotate(-90 139 97)">0vDo</text>
<text x="139.8" y="101.2">Tpp11</text>
<text x="144" y="97" transform="rotate(-90 144 97)">Wcp6</text>
<text x="144.8" y="101.2">Tpp12</text>
<text x="149" y="97" transform="rotate(-90 149 97)">Wcp7</text>
<text x="149.8" y="101.2">Tpp13</text>
<text x="132.2" y="105.4">PP</text>
<text x="139" y="104.7" transform="rotate(-90 139 104.7)">0vDo</text>
<text x="144" y="104.7" transform="rotate(-90 144 104.7)">Wcp6</text>
<text x="149" y="104.7" transform="rotate(-90 149 104.7)">Wcp7</text>
<text x="69.6" y="113.4">CP</text>
<text x="71.6" y="111.4">МКЭШ3х0,5</text>
<text x="76.2" y="113.4">L?</text>
<text x="77.9" y="111.4">Lg?</text>
<text x="77.9" y="113.4">Lt?</text>
<text x="97.3" y="113.4">CP</text>
<text x="104.6" y="111.4">МКШ3х0,5</text>
<text x="108.5" y="113.4">L?</text>
<text x="110.6" y="111.4">Lg?</text>
<text x="110.6" y="113.4">Lt?</text>
<text x="132.2" y="113.4">CP</text>
<text x="138.5" y="111.4">ПВС3х0,75</text>
<text x="142.1" y="113.4">L1?</text>
<text x="143.1" y="108.1">VSpp</text>
<text x="144.8" y="111.4">Lg1?</text>
<text x="144.8" y="113.4">Lt1?</text>
<text x="73.3" y="117.7" transform="rotate(-90 73.3 117.7)">24vAi</text>
<text x="77.3" y="117.7" transform="rotate(-90 77.3 117.7)">0vAi</text>
<text x="81.3" y="117.7" transform="rotate(-90 81.3 117.7)">Wcp1</text>
<text x="85.3" y="117.7" transform="rotate(-90 85.3 117.7)">PE</text>
<text x="104.1" y="117.7" transform="rotate(-90 104.1 117.7)">Wcp4</text>
<text x="109.8" y="117.6" transform="rotate(-90 109.8 117.6)">Lcp</text>
<text x="115.5" y="117.7" transform="rotate(-90 115.5 117.7)">Wcp5</text>
<text x="139" y="117.7" transform="rotate(-90 139 117.7)">0vDo</text>
<text x="144" y="117.7" transform="rotate(-90 144 117.7)">Wcp6</text>
<text x="149" y="117.7" transform="rotate(-90 149 117.7)">Wcp7</text>
<text x="69.6" y="121.4">PE</text>
<text x="69.6" y="125.4">XTcp1</text>
<text x="74.1" y="125.1">Tcp11</text>
<text x="78.1" y="125.1">Tcp12</text>
<text x="82.1" y="125.1">Tcp13</text>
<text x="97.3" y="125.4">XTcp2</text>
<text x="104.9" y="125.1">Tcp21</text>
<text x="110.6" y="125.1">Tcp22</text>
<text x="116.3" y="125.1">Tcp23</text>
<text x="132.2" y="125.4">XTcp3</text>
<text x="139.8" y="125.1">Tcp31</text>
<text x="144.8" y="125.1">Tcp32</text>
<text x="149.8" y="125.1">Tcp33</text>
<text x="97.3" y="129.4">Lcp</text>
<text x="73.3" y="137.7" transform="rotate(-90 73.3 137.7)">24vAi</text>
<text x="77.3" y="137.6" transform="rotate(-90 77.3 137.6)">0vAi</text>
<text x="81.3" y="137.6" transform="rotate(-90 81.3 137.6)">Wcp1</text>
<text x="97.3" y="133.4">Ncp</text>
<text x="104.1" y="137.7" transform="rotate(-90 104.1 137.7)">Wcp4</text>
<text x="109.1" y="137.7" transform="rotate(-90 109.1 137.7)">Ncp</text>
<text x="115.5" y="137.7" transform="rotate(-90 115.5 137.7)">Wcp5</text>
<text x="120.5" y="137.7" transform="rotate(-90 120.5 137.7)">Ncp</text>
<text x="139" y="137.7" transform="rotate(-90 139 137.7)">0vDo</text>
<text x="144" y="137.6" transform="rotate(-90 144 137.6)">Wcp6</text>
<text x="149" y="137.6" transform="rotate(-90 149 137.6)">Wcp7</text>
<text x="69.8" y="141.4">0vAi</text>
<text x="97.3" y="141.4">0vDi</text>
<text x="132.2" y="141.4">0vDo</text>
<text x="69.9" y="149.4">24vAi</text>
<text x="97.3" y="149.4">24vDi</text>
<text x="132.2" y="149.4">24vDo</text>
<text x="140.6" y="146.9">HLcp1</text>
<text x="145.6" y="146.9">HLcp2</text>
<text x="102.8" y="155.3">KLcp1</text>
<text x="103.3" y="152.9">TkliL</text>
<text x="108.2" y="152.9">ТkliN</text>
<text x="114.2" y="155.3">KLcp2</text>
<text x="114.7" y="152.9">TkliL</text>
<text x="119.6" y="152.9">ТkliN</text>
<text x="81.3" y="161.8" transform="rotate(-90 81.3 161.8)">Wcp1</text>
<text x="86.3" y="161.8" transform="rotate(-90 86.3 161.8)">0vAi</text>
<text x="103.2" y="158.5">Тkl0v</text>
<text x="107.9" y="158.5">Tkl24v</text>
<text x="114.6" y="158.5">Тkl0v</text>
<text x="119.3" y="158.5">Tkl24v</text>
<text x="69.6" y="166.5">AmAi</text>
<text x="80.1" y="164.2">TmAi+</text>
<text x="80.8" y="166.2">Ai+</text>
<text x="85.2" y="164.2">TmAi-</text>
<text x="86" y="166.2">Ai-</text>
<text x="97.3" y="166.5">AmDi</text>
<text x="102.6" y="167.9">Открыт</text>
<text x="102.9" y="164.2">TmDi1</text>
<text x="103.2" y="166.2">DiOp</text>
<text x="104.1" y="162.1" transform="rotate(-90 104.1 162.1)">Wcp2</text>
<text x="109.1" y="162.1" transform="rotate(-90 109.1 162.1)">24vDi</text>
<text x="114.1" y="167.9">Закрыт</text>
<text x="114.3" y="164.2">TmDi2</text>
<text x="114.8" y="166.2">DiCl</text>
<text x="115.5" y="162.1" transform="rotate(-90 115.5 162.1)">Wcp3</text>
<text x="120.5" y="162.1" transform="rotate(-90 120.5 162.1)">24vDi</text>
<text x="123.8" y="164.2">TmDiCom</text>
<text x="124.6" y="166.2">DiCom</text>
<text x="125.9" y="162.1" transform="rotate(-90 125.9 162.1)">0vDi</text>
<text x="132.2" y="166.5">AmDo</text>
<text x="136.8" y="164.2">TmDoCom</text>
<text x="137.6" y="166.2">DoCom</text>
<text x="139" y="162.1" transform="rotate(-90 139 162.1)">24vDo</text>
<text x="142.3" y="167.9">Открыть</text>
<text x="142.6" y="164.2">TmDo1</text>
<text x="143" y="166.2">DoOp</text>
<text x="144" y="162.1" transform="rotate(-90 144 162.1)">Wcp6</text>
<text x="147.3" y="167.9">Закрыть</text>
<text x="147.6" y="164.2">TmDo2</text>
<text x="148.2" y="166.2">DoCl</text>
<text x="149" y="162.1" transform="rotate(-90 149 162.1)">Wcp7</text>
</g>
</svg>
